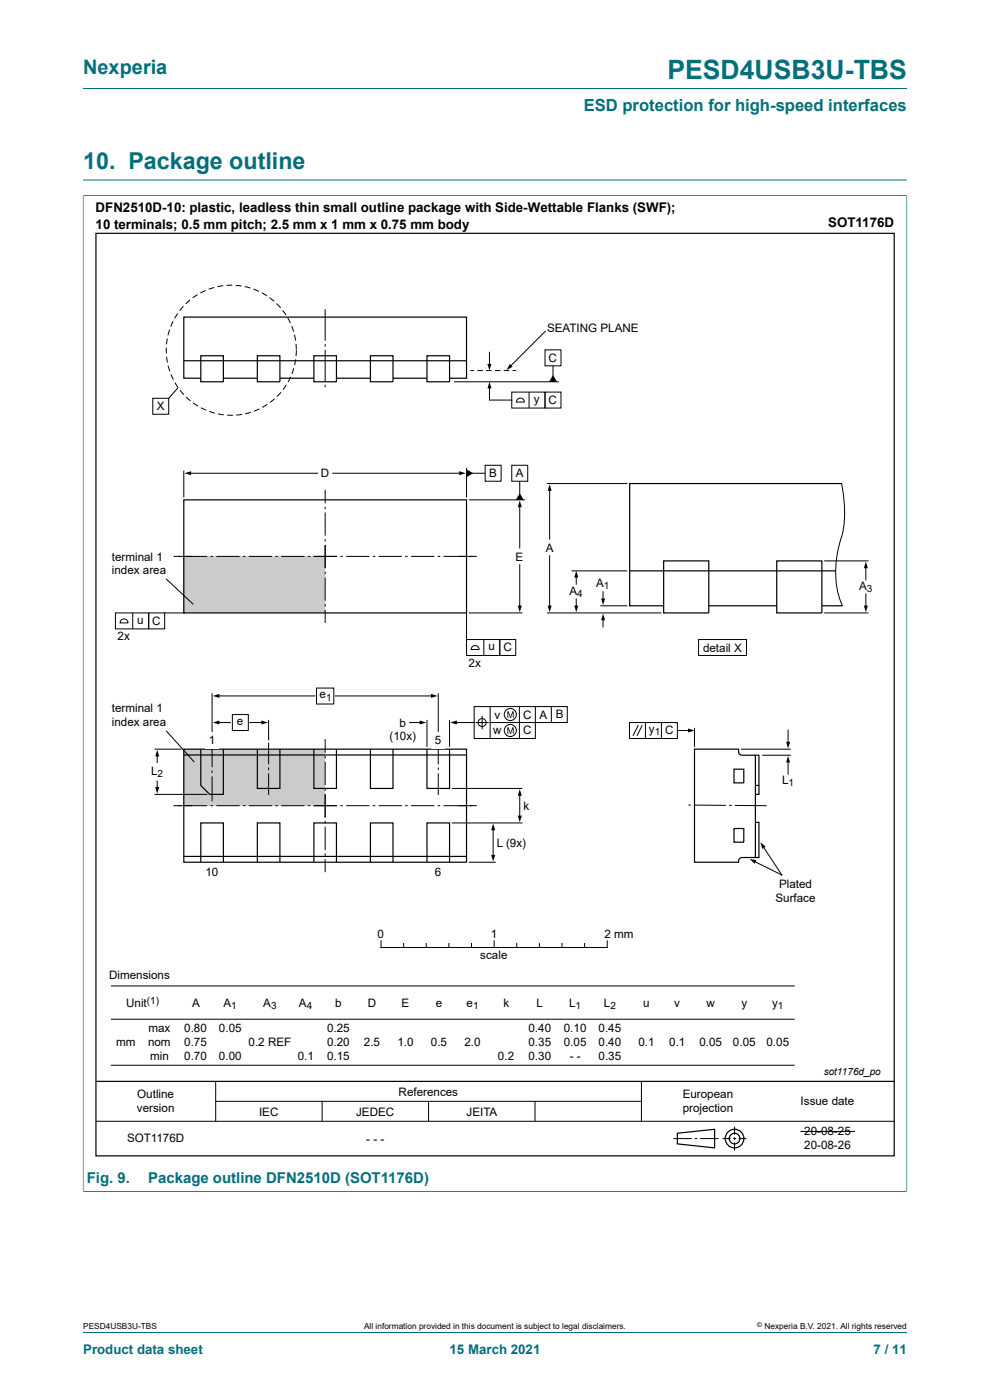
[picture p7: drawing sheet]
<svg xmlns="http://www.w3.org/2000/svg" width="210mm" height="297mm" viewBox="0 0 210 297" stroke-linecap="round" stroke-linejoin="round" font-family="sans-serif">
<path d="M17.6 18.8h174.8M17.6 38.2h174.8M17.6 41.5h174.8M17.6 41.4v211.4M192.4 41.4v211.4M17.6 252.8h174.8" fill="none" stroke="#036f7b" stroke-width=".21"/>
<g fill="none" stroke="#000" stroke-width=".21">
<path d="M35.3 73.7v1.3M35.3 75.7l.2 1.2M35.5 71.8l-.2 1.2M35.7 77.6l.3 1.2M36 69.9l-.4 1.2M36.3 79.4l.5 1.2M36.7 68.2l-.5 1.1M37.7 66.5l-.7 1M38.9 65l-.8 .9M40.3 63.6l-.9 .9M41.9 62.5l-1 .7M43.6 61.6l-1.1 .6"/>
<path d="M45.4 61l-1.1 .4M47.3 60.6l-1.2 .2M49.3 60.5l-1.3 .1M50 60.5l1.2 .2M51.9 60.8l1.2 .3M53.8 61.3l1.1 .5M55.5 62.1l1.1 .6M57.2 63.1l1 .8M58.7 64.4l.8 .9M60 65.8l.7 1M61 67.4l.6 1.1M61.6 79.9l-.5 1.1"/>
<path d="M61.9 69.2l.4 1.2M62.3 78.1l-.4 1.2M62.5 71l.2 1.2M62.7 76.2l-.2 1.2M62.8 72.9l.1 1.3M62.9 74.3l-.1 1.2M69 65.6v6.7M69 73v.5M69 74.2v6.7M32.4 84.5h3.4v3.4h-3.4zM37.1 81.2l.7 1-2 2.3M38.2 82.8l.8 .9"/>
<path d="M39.5 84.2l.9 .8M41 85.5l1 .6M42.6 86.5l1.1 .5M44.4 87.3l1.2 .4M46.3 87.8l1.2 .2M48.2 88.1h1.2M51.3 87.9l-1.2 .1M53.2 87.4l-1.2 .4M55 86.7l-1.1 .5M56.7 85.8l-1 .6M58.3 84.6l-1 .8M59.6 83.2l-.9 .9"/>
<path d="M60.7 81.6l-.7 1.1M69 81.6v.6M115.6 83.2h3.4v3.4h-3.4zM133.5 153.3h10.2v3.4h-10.2zM135.4 153.8l-1.1 2.3M136.2 153.8l-1.1 2.3M136.9 153.3v3.4M140.3 153.3v3.4M143.7 155h2.5M147.3 154.4v4M146 170.8h.6M147.3 170.8h6.7"/>
<path d="M154.7 170.9h.5M155.9 170.9h6.7M80.8 199.6v1.4h48v-1.4M104.8 199.6v1.4M23.5 216.2h145.1M23.5 209.2h145.1M85.6 200.2v.8M90.4 200.2v.8M95.2 200.2v.8M100 200.2v.8M109.6 200.2v.8M114.4 200.2v.8"/>
<path d="M119.2 200.2v.8M124 200.2v.8M20.4 237.9h169.3M23.5 226h145.1M45.8 229.4v8.5M45.8 233.6h90.3M68.3 233.6v4.3M90.9 233.6v4.3M113.5 233.6v4.3M136.1 229.4v8.5M155.8 239v1.7M142.8 241.5h4"/>
<path d="M147.4 241.5h.5M148.5 241.5h3.9M153.3 241.5h1.7M155.5 241.5h.6M155.8 241.3v.5M155.8 242.4v1.7M156.7 241.5h1.7"/>
</g>
<g fill="none" stroke="#000" stroke-width=".25">
<path d="M20.4 49.5h169.3v195.7h-169.3zM42.6 75.5h4.8v5.5h-4.8zM54.6 75.5h4.8v5.5h-4.8zM66.6 75.5h4.8v5.5h-4.8zM78.6 75.5h4.8v5.5h-4.8zM90.6 75.5h4.8v5.5h-4.8zM42.6 80.2h-3.6v-12.9h60v12.9h-3.6M47.4 80.2h7.2M59.4 80.2h7.2M71.4 80.2h7.2M83.4 80.2h7.2M155.7 163.2h2.1v2.9h-2.1z"/>
<path d="M155.7 175.8h2.1v2.9h-2.1zM160.2 174.5h.8v7.4h-.8M160.2 160.2h.8v8.3h-.8M160.2 166.6h.8M20.4 229.4h169.3M143.7 240.4l7.9-.8v3.9l-7.9-.8z"/>
<circle cx="155.8" cy="241.5" r="1.13"/>
<circle cx="155.8" cy="241.5" r="1.98"/>
</g>
<path d="M145.9 154.5l1.5 .5-1.5 .4z" fill="#000"/>
<path d="M39 118h30v12h-30z" fill="#cbcbcb"/>
<g fill="none" stroke="#000" stroke-width=".21">
<path d="M103.8 74.7v2.8M115.7 70.3l-7.5 7.4M39 99.8v5.7M99 99.3v6.2M102.9 98.7h3.4v3.4h-3.4zM103.8 82.1v2.8h4.8M108.6 98.7h3.3v3.4h-3.3zM36.9 118h7.1M40.3 100.4h27.1M44.7 118h.5M45.9 118h4.9M51.5 118h.6"/>
<path d="M52.8 118h4.9M58.4 118h.5M59.7 118h4.9M65.3 118h.5M66.5 118h5M69 103.9v2.9M69 107.5v.5M69 108.7v4.9M69 114.4v.5M69 115.6v5M70.6 100.4h27.1M72.2 118h.5"/>
<path d="M73.4 118h5M79.1 118h.5M80.3 118h5M86 118h.5M87.2 118h4.9M92.8 118h.6M94.1 118h7M99.5 106h11.8M100.1 100.4h2.8M110.2 102.1v2.8M110.2 107.3v9M110.2 119.8v9"/>
<path d="M116 102.6h17.1M116.6 103.9v10.5M116.6 117.9v10.9M174.8 119h9.4M178.5 102.5a26.1 26.1 0 0 1-.6 13.6 18.5 18.5 0 0 0 .8 12.4M69 121.3v.5M69 122.5v4.9M69 128.1v.6M69 129.4v2.7M99.5 130h11.3M116 130h24.3M121.2 121.1h11.9"/>
<path d="M122.2 122.2v1.7M122.2 127.1v1.7M127.4 128.5h5.7M127.9 125.5v1.7M127.9 131.3v1.7M148.2 135.7h10.1v3.4h-10.1zM174.8 130h9.4M183.7 120.3v2.7M183.7 126v2.8M157.2 158.9h10.5M167.2 154.9v2.8M161.7 160.2h6"/>
<path d="M161.9 179.6l3.9 6-5.8-2.9M167.2 161.5v2.7"/>
</g>
<g fill="#000">
<path d="M103.4 77.2h.8l-.4 1.4zM108.1 77.2l.6 .6-1.3 .7zM39.1 100.4l1.4-.4v.8zM97.4 100l1.4 .4-1.4 .4zM99 99.5l1.4 .9-1.4 .8zM103.8 81l.5 1.4h-.9zM110.2 104.6l.9 1.4h-1.7zM110.2 106.2l.5 1.4h-.9zM116.6 102.7l.4 1.4h-.8zM109.8 128.5h.9l-.5 1.4zM116.2 128.5h.8l-.4 1.4zM122.2 121.1l.5 1.4h-.9z"/>
<path d="M121.8 128.5h.9l-.5 1.4zM127.9 130.2l.5 1.4h-.9zM127.5 127h.9l-.5 1.4zM183.7 119.1l.4 1.4h-.9zM183.2 128.5h.9l-.4 1.4zM166.8 157.4h.8l-.4 1.4zM161.3 178.7l1.1 .9-.7 .5zM167.2 160.4l.4 1.4h-.8zM159 182.2l1.4 .3-.3 .7z"/>
</g>
<path d="M39 106h60v24h-60z" fill="none" stroke="#000" stroke-width=".25"/>
<path d="M39 158.9h30v12h-30z" fill="#cbcbcb"/>
<g fill="none" stroke="#000" stroke-width=".21">
<path d="M35.2 122.8l5.8 5.4M32.8 158.9h5.7M35.2 155l6 6.7M45 147.1v9.9M45 157.5v5.3M46.3 153.3h2.5M46.3 147.6h20.5M49.3 151.6h3.4v3.4h-3.4zM53 153.3h2.7M57 152.7v4.3M57 157.5v4.6M67.1 146h3.7v3.4h-3.7z"/>
<path d="M69 156.8v2.9M71.1 147.6h20.6M86.9 153.3h2.4M90.6 152.7v5.7M93 147.1v9.9M93 157.5v4.6M95.4 152.7v5.7M96.6 153.3h4M100.6 153.3v-3.4h19.7v3.4h-16.3M100.9 153.3h2.8M102.3 151.9v2.8M104 149.9v6.8"/>
<path d="M110.2 149.9v6.8M113.6 149.9v6.8h-13v-3.4M116.9 149.9v3.4M32.8 168.5h11.2M33.3 160.2v1.6M33.3 165.7v1.6M36.9 170.9h7.1M44.7 170.9h.5M45 163.5v.5M45 164.7v5.3M45.9 170.9h4.9M51.5 170.9h.6"/>
<path d="M52.8 170.9h4.9M57 162.8v.6M57 164.1v4.6M58.4 170.9h.5M59.7 170.9h4.9M65.3 170.9h.5M66.5 170.9h5M69 160.4v.5M69 161.6v4.9M69 167.2v.6M69 168.5v4.9M69 174.1v.6"/>
<path d="M69 175.4v4.9M72.2 170.9h.5M73.4 170.9h5M79.1 170.9h.5M80.3 170.9h5M86 170.9h.5M87.2 170.9h4.9M92.8 170.9h.6M93 162.8v.6M93 164.1v4.6M94.1 170.9h7M95.9 174.6h14.9"/>
<path d="M95.9 167.3h14.9M104.6 175.8v5.8M110.2 168.5v4.8M69 181v.6M69 182.3v2.7M99.5 182.9h5.7"/>
<circle cx="102.3" cy="153.3" r=".85"/>
<circle cx="108.2" cy="151.6" r="1.28"/>
<circle cx="108.2" cy="155" r="1.28"/>
</g>
<g fill="#000">
<path d="M45.1 147.6l1.4-.4v.9zM45.1 153.3l1.4-.4v.8zM55.4 152.9l1.4 .4-1.4 .4zM89 152.9l1.4 .4-1.4 .4zM91.4 147.2l1.4 .4-1.4 .5zM95.5 153.3l1.4-.4v.8zM107.6 150.9h.3l.4 1.2 .4-1.2h.3v1.4h-.2v-1.2l-.4 1.2h-.2l-.4-1.2v1.2h-.2zM107.6 154.3h.3l.4 1.2 .4-1.2h.3v1.4h-.2v-1.2l-.4 1.2h-.2l-.4-1.2v1.2h-.2zM33.3 159.1l.5 1.4h-.9zM32.9 167h.9l-.5 1.4zM104.6 174.7l.4 1.4h-.8zM110.2 167.4l.5 1.4h-.9z"/>
<path d="M109.8 173h.9l-.5 1.4zM104.2 181.4h.8l-.4 1.4z"/>
</g>
<path d="M39 158.9h60v24h-60zM42.6 158.9v7.7l1.9 1.9h2.9v-9.6M54.6 158.9v8.4h4.8v-8.4M66.6 158.9v8.4h4.8v-8.4M78.6 158.9v8.4h4.8v-8.4M90.6 158.9v8.4h4.8v-8.4M42.6 182.9v-8.3h4.8v8.3M54.6 182.9v-8.3h4.8v8.3M66.6 182.9v-8.3h4.8v8.3M78.6 182.9v-8.3h4.8v8.3M90.6 182.9v-8.3h4.8v8.3" fill="none" stroke="#000" stroke-width=".25"/>
<g fill="#fefefe">
<path d="M91.5 155.3h2.9v3.5h-2.9z"/>
<path d="M43.5 155.3h2.9v3.5h-2.9z"/>
</g>
<path d="M39 76.5h60M140.8 119h9.5v11h-9.5zM164.8 119h9.5v11h-9.5zM178.5 102.6h-44.9v25.9h7.2M133.6 121.1h43.6M150.3 128.5h14.5M174.3 128.5h4.4M147.3 158.9h9.4v.3a.86 .86 0 0 0 1.1 1h2.4v21.7h-2.4a.86 .86 0 0 0-1.1 1h-9.4zM39 160.2h60M39 181.7h60" fill="none" stroke="#000" stroke-width=".25"/>
<g fill="none" stroke="#000" stroke-width=".21">
<path d="M99.9 78.6h.5M101.4 78.6h.9M103.2 78.6h1M105.1 78.6h.9M107 78.6h.9M108.8 78.6h.6M115.6 74.2h3.4v3.4h-3.4zM117.3 77.6v2.3M96.4 81h22M108.6 83.2h7v3.4h-7zM109.8 84.7a.85 .85 0 0 1 .9-.2 .85 .85 0 0 1 .5 .8h-1.7zM112.2 83.2v3.4"/>
<path d="M24.5 130h7v3.4h-7zM25.7 131.5a.85 .85 0 0 1 .9-.1 .85 .85 0 0 1 .6 .7h-1.7zM28.2 130v3.4M31.5 130h3.4v3.4h-3.4zM34.9 130h4.1M99 135.7h7v3.4h-7zM99 130v5.7M100.2 137.2a.85 .85 0 0 1 .9-.2 .85 .85 0 0 1 .5 .8h-1.7zM102.6 135.7v3.4M106 135.7h3.4v3.4h-3.4zM169.8 240h11.6"/>
</g>
<path d="M117.3 79.6l.9 1.4h-1.7z" fill="#000"/>
<path d="M17.6 41.5v211.2M17.7 41.5h174.6M192.4 41.5v211.2M17.7 252.8h174.6M17.6 282.6h174.8" fill="none" stroke="#036f7b" stroke-width=".21"/>
<text font-size="5.6" fill="#036f7b" x="141.6" y="16.8">PESD4USB3U-TBS</text>
<text font-size="4.9" fill="#036f7b" x="17.6" y="35.9">10. Package outline</text>
<text font-size="4.2" fill="#036f7b" x="17.6" y="15.6">Nexperia</text>
<text font-size="3.5" fill="#036f7b" x="123.8" y="23.7">ESD protection for high-speed interfaces</text>
<g font-size="3.2" fill="#036f7b">
<text x="18.4" y="250.9">Fig. 9.</text>
<text x="31.4" y="250.9">Package outline DFN2510D (SOT1176D)</text>
</g>
<g font-size="2.8">
<text x="20.3" y="45.1">DFN2510D-10: plastic, leadless thin small outline package with Side-Wettable Flanks (SWF);</text>
<text x="20.3" y="48.5">10 terminals; 0.5 mm pitch; 2.5 mm x 1 mm x 0.75 mm body</text>
<text x="175.7" y="48.2">SOT1176D</text>
</g>
<g font-size="2.8" fill="#036f7b">
<text x="17.6" y="287.2">Product data sheet</text>
<text x="95.4" y="287.2">15 March 2021</text>
<text x="185.3" y="287.2">7 / 11</text>
</g>
<g font-size="2.5">
<text x="116" y="70.5">SEATING PLANE</text>
<text x="116.4" y="76.7">C</text>
<text x="33.2" y="87">X</text>
<text x="113.3" y="85.5">y</text>
<text x="116.4" y="85.7">C</text>
<text x="68" y="101.3">D</text>
<text x="103.7" y="101.2">B</text>
<text x="109.4" y="101.2">A</text>
<text x="23.7" y="118.9">terminal 1</text>
<text x="109.4" y="118.9">E</text>
<text x="115.8" y="117.1">A</text>
<text x="23.7" y="121.8">index area</text>
<text x="126.5" y="124.5">A</text>
<text x="182.2" y="125.1">A</text>
<text x="120.8" y="126.1">A</text>
<text x="24.9" y="135.8">2x</text>
<text x="29.1" y="132.3">u</text>
<text x="32.3" y="132.6">C</text>
<text x="103.6" y="138">u</text>
<text x="99.4" y="141.4">2x</text>
<text x="106.8" y="138.2">C</text>
<text x="149.1" y="138.3">detail X</text>
<text x="67.8" y="148.2">e</text>
<text x="23.7" y="151.1">terminal 1</text>
<text x="23.7" y="154.1">index area</text>
<text x="50.3" y="153.9">e</text>
<text x="84.7" y="154.1">b</text>
<text x="104.6" y="155.8">w</text>
<text x="104.9" y="152.4">v</text>
<text x="111" y="152.4">C</text>
<text x="111" y="155.8">C</text>
<text x="114.5" y="152.4">A</text>
<text x="117.9" y="152.4">B</text>
<text x="137.6" y="155.5">y</text>
<text x="141.1" y="155.8">C</text>
<text x="44.3" y="157.8">1</text>
<text x="82.6" y="157.1">(10x)</text>
<text x="92.2" y="157.8">5</text>
<text x="32" y="164.3">L</text>
<text x="165.9" y="166.3">L</text>
<text x="111" y="171.7">k</text>
<text x="105.4" y="179.6">L (9x)</text>
<text x="43.6" y="185.8">10</text>
<text x="92.2" y="185.8">6</text>
<text x="164.5" y="191.4">Surface</text>
<text x="165.3" y="188.4">Plated</text>
<text x="80.1" y="199">0</text>
<text x="101.9" y="203.6">scale</text>
<text x="104.1" y="199">1</text>
<text x="128.2" y="199">2 mm</text>
<text x="23.1" y="207.7">Dimensions</text>
<text x="26.8" y="213.6">Unit</text>
<text x="40.7" y="213.6">A</text>
<text x="47.4" y="213.6">A</text>
<text x="55.9" y="213.6">A</text>
<text x="63.4" y="213.6">A</text>
<text x="71.1" y="213.6">b</text>
<text x="78" y="213.6">D</text>
<text x="85.2" y="213.6">E</text>
<text x="92.4" y="213.6">e</text>
<text x="99" y="213.6">e</text>
<text x="106.8" y="213.6">k</text>
<text x="113.8" y="213.6">L</text>
<text x="120.7" y="213.6">L</text>
<text x="128.1" y="213.6">L</text>
<text x="136.4" y="213.6">u</text>
<text x="143" y="213.6">v</text>
<text x="149.9" y="213.6">w</text>
<text x="157.3" y="213.6">y</text>
<text x="163.8" y="213.6">y</text>
<text x="24.7" y="222">mm</text>
<text x="31.4" y="221.9">nom</text>
<text x="31.5" y="218.9">max</text>
<text x="39.1" y="218.9">0.80</text>
<text x="39.1" y="221.9">0.75</text>
<text x="46.5" y="218.9">0.05</text>
<text x="52.7" y="222">0.2 REF</text>
<text x="69.4" y="218.9">0.25</text>
<text x="69.4" y="221.9">0.20</text>
<text x="77.2" y="221.9">2.5</text>
<text x="84.3" y="221.9">1.0</text>
<text x="91.4" y="222">0.5</text>
<text x="98.5" y="222">2.0</text>
<text x="112.1" y="218.9">0.40</text>
<text x="112.1" y="221.9">0.35</text>
<text x="119.6" y="218.9">0.10</text>
<text x="119.6" y="221.9">0.05</text>
<text x="127" y="218.9">0.45</text>
<text x="127" y="221.9">0.40</text>
<text x="135.4" y="222">0.1</text>
<text x="142" y="222">0.1</text>
<text x="148.4" y="222">0.05</text>
<text x="155.5" y="222">0.05</text>
<text x="162.6" y="222">0.05</text>
<text x="31.8" y="224.9">min</text>
<text x="39.1" y="224.9">0.70</text>
<text x="46.5" y="224.9">0.00</text>
<text x="63.2" y="224.9">0.1</text>
<text x="69.4" y="224.9">0.15</text>
<text x="105.6" y="225">0.2</text>
<text x="112.1" y="224.9">0.30</text>
<text x="120.9" y="224.9">- -</text>
<text x="127" y="224.9">0.35</text>
<text x="29.1" y="233">Outline</text>
<text x="84.6" y="232.5">References</text>
<text x="144.8" y="233">European</text>
<text x="29.1" y="236">version</text>
<text x="55" y="236.7">IEC</text>
<text x="75.5" y="236.7">JEDEC</text>
<text x="99" y="236.7">JEITA</text>
<text x="144.8" y="236">projection</text>
<text x="169.8" y="234.5">Issue date</text>
<text x="27" y="242.3">SOT1176D</text>
<text x="77.7" y="242.5">- - -</text>
<text x="170.6" y="240.8">20-08-25</text>
<text x="170.6" y="243.7">20-08-26</text>
</g>
<g font-size="2.1">
<text x="128.1" y="125">1</text>
<text x="183.9" y="125.6">3</text>
<text x="122.5" y="126.7">4</text>
<text x="69.2" y="148.7">1</text>
<text x="138.9" y="156">1</text>
<text x="33.4" y="164.8">2</text>
<text x="167.2" y="166.8">1</text>
<text x="31.1" y="212.9">(1)</text>
<text x="49.1" y="214.2">1</text>
<text x="57.5" y="214.2">3</text>
<text x="65.1" y="214.2">4</text>
<text x="100.4" y="214.2">1</text>
<text x="122.1" y="214.2">1</text>
<text x="129.5" y="214.2">2</text>
<text x="165" y="214.2">1</text>
<text x="174.7" y="228.1">sot1176d_po</text>
</g>
<g font-size="1.8">
<text x="17.6" y="282">PESD4USB3U-TBS</text>
<text x="77.2" y="282">All information provided in this document is subject to legal disclaimers.</text>
<text x="162.2" y="282">Nexperia B.V. 2021. All rights reserved</text>
</g>
<text font-size="1.4" x="160.6" y="281.6">©</text>
</svg>
